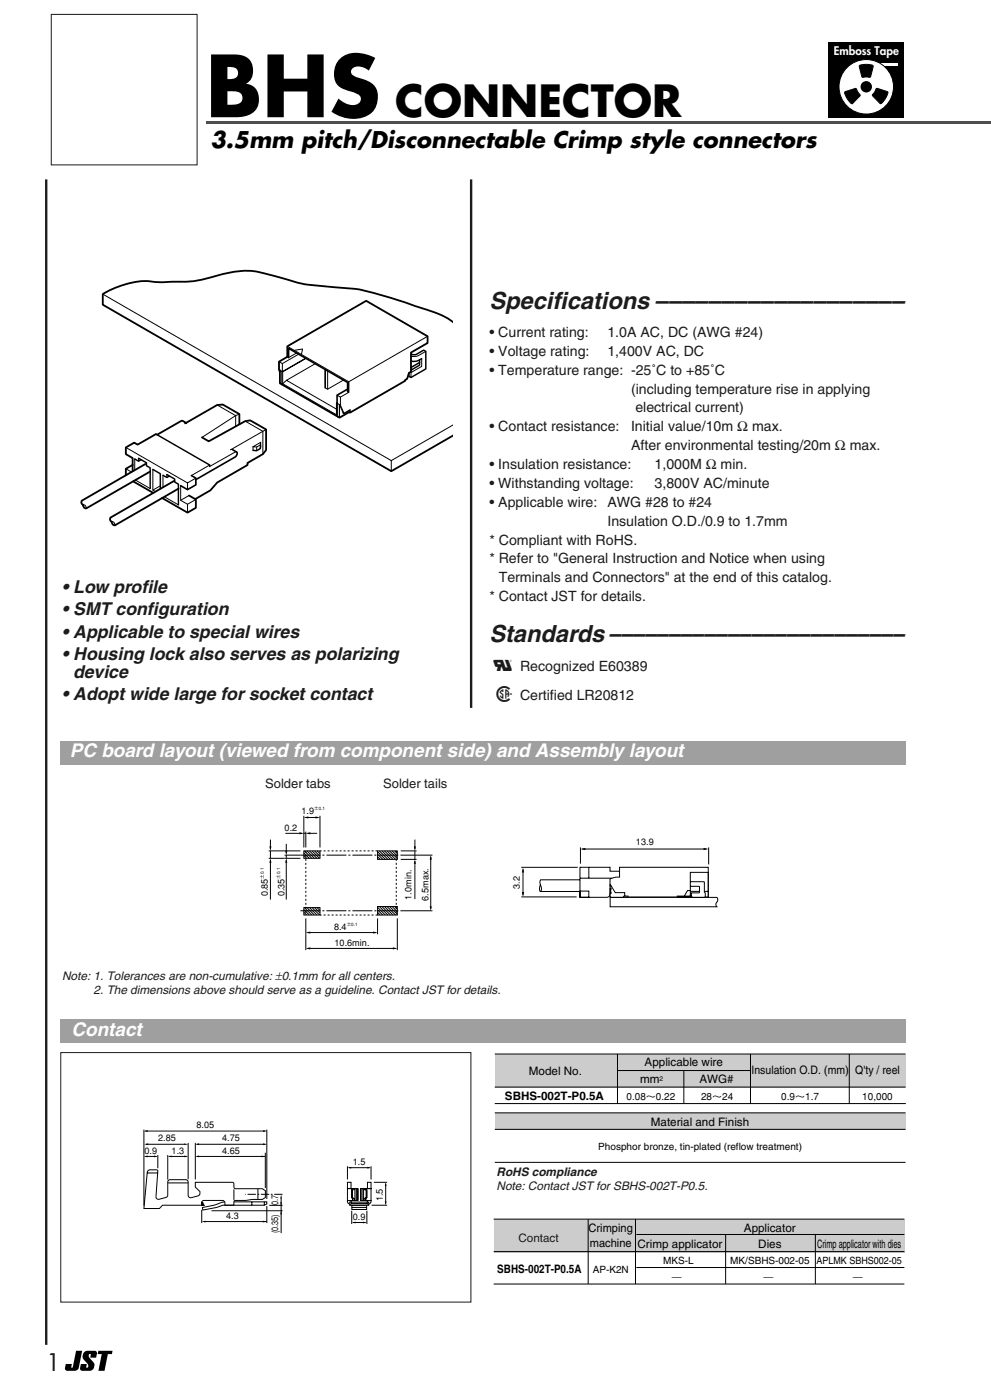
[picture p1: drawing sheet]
<svg xmlns="http://www.w3.org/2000/svg" width="210mm" height="297mm" viewBox="0 0 210 297" stroke-linecap="round" stroke-linejoin="round" font-family="sans-serif">
<path d="M16.1 286.3h1.3l-.7 3.6a.9 .9 0 0 1-1 .6h-1.5a.49 .49 0 0 1-.4-.6l.1-.8h1.3l-.1 .7h.2zM17.9 286.5l.6-.2h1.5a.49 .49 0 0 1 .5 .6l-.1 .8h-1.3l.1-.7a.48 .48 0 0 0-.5 .4 .48 .48 0 0 0 .4 .5 1.54 1.54 0 0 1 .5 2.4l-.6 .2h-1.6a.49 .49 0 0 1-.4-.6l.1-.8h1.3l-.1 .7a.48 .48 0 0 0 .5-.4 .48 .48 0 0 0-.4-.5 1.54 1.54 0 0 1-.5-2.4zM20.8 286.3h3l-.1 .7h-.9l-.7 3.5h-1.3l.8-3.5h-.9z" fill="#000"/>
<path d="M43.6 25.6h166.2v.6h-166.2z" fill="#4d4d4d"/>
<path d="M11.1 26.1h29v6.5h-29z" fill="#fff"/>
<path d="M175.5 8.9h16v16h-16z" fill="#000"/>
<path d="M185.2 13.3h5v.6h-5z" fill="#fff"/>
<circle cx="183.5" cy="18.4" r="5.8" fill="#fff" stroke="#000" stroke-width=".21"/>
<circle cx="183.5" cy="18.4" r="1.21" fill="#000"/>
<path d="M178.9 19.5l2.2-.8 .3 .2 .8 1.3-1.6 1.7a1.76 1.76 0 0 1-1.3-1.3zM182 13.9a3.8 3.8 0 0 1 2.9 0l-.5 2.3-.3 .2h-1.5zM185.6 18.8l2.3 .6a1.76 1.76 0 0 1-.6 1.8l-.2 .2a.63 .63 0 0 1-.7 .5l-1.6-1.7z" fill="#000" stroke="#000" stroke-width=".21"/>
<path d="M30.5 242.9h2.9v1.8h-2.9z" fill="#fff"/>
<g fill="none" stroke="#000" stroke-width=".21">
<path d="M35.5 250.7h4.4M49.5 254.7h7v.4l-.6 .3h-8.7l-1.3 .5-2.9 .5-.1-.5 2.6-.5 1.6-.7h.4M49.5 252.1v2.2M53.3 254.7v.7M54.6 251.9v2.3M56 254.7v.7M73.6 250.6h.8v1.3h-.8zM73.6 251.9h2.2v2.5h-2.2zM73.6 254.4a.59 .59 0 0 0 .6 .8M74.3 254.4l.1 .4 .4 .2M74.5 252.2h.1v1.6h-.1zM74.6 253.8l.6 .3h-.5"/>
<path d="M74.7 251.9l-.2 .3v1.6l.2 .6M75.2 251.9v2.5M75.2 252.1l-.6 .1M75.5 251.9v2.5M75.8 251.9v2.5M76.4 251.9h2.2v2.5h-2.2zM76.4 251.9v2.5M76.7 251.9v2.5M77 251.9v2.5M77 252.1l.5 .1M77.4 251.9l.3 .3v1.6l-.2 .6M77.5 252.2h.2v1.6h-.2z"/>
<path d="M77.5 253.8l-.5 .3h.5M77.8 250.6h.8v1.3h-.8zM77.8 254.4v.4l-.4 .2M78.6 254.4a.59 .59 0 0 1-.6 .8"/>
</g>
<path d="M74.1 254.7h4v.7h-4z" fill="#fff" stroke="#000" stroke-width=".21"/>
<g fill="none" stroke="#000" stroke-width=".21">
<path d="M30.5 239.4v16.1M30.8 239.7h25.4M56.5 239.4v14.7M30.8 245.1h2.3M33.4 244.8v2.8M35.5 244.8v5.2M35.8 245.1h3.8M39.9 242.2v7.7M41.4 242.2v7.8M41.7 242.5h14.5M42.7 256.4v2.8M56.2 244.3v7.5"/>
<path d="M73.6 247.2v2.8M73.9 247.5h4.4M74.4 254.7v.3M74.5 255.4h3.2v.9h-3.2zM74.5 255.9h3.2M77.8 255h-3.4l-.3 .4M77.8 254.7v.3M77.8 255l.3 .4M78.6 247.2v2.8M78.7 255.4h3.3M79.2 250.6h2.8M81.7 250.9v4.2"/>
</g>
<path d="M30.5 239.7l.8-.2v.4zM55.7 239.5l.8 .2-.8 .2zM30.5 245.1l.8-.2v.4zM32.6 244.9l.8 .2-.8 .2zM35.5 245.1l.8-.2v.4zM39.1 244.9l.8 .2-.8 .2zM41.4 242.5l.8-.2v.4zM55.7 242.3l.8 .2-.8 .2zM73.6 247.5l.8-.2v.3zM77.8 247.3l.8 .2-.8 .1zM81.7 250.6l.2 .7h-.4zM81.5 254.6h.4l-.2 .8z" fill="#000"/>
<path d="M74.6 245.3h3v1.7h-3z" fill="#fff"/>
<path d="M74.5 259.1l.8-.2v.4zM76.9 258.9l.8 .2-.8 .2z" fill="#000"/>
<path d="M74.5 256.6v2.8M74.8 259.1h2.6M77.7 256.6v2.8" fill="none" stroke="#000" stroke-width=".21"/>
<g fill="#fff">
<path d="M79.5 251.5h1.8v3h-1.8z"/>
<path d="M36.2 242.9h3v1.8h-3z"/>
</g>
<path d="M30.6 242.5l.8-.2v.4zM39 242.3l.8 .2-.8 .2zM41.4 245.1l.8-.2v.4zM55.4 244.9l.8 .2-.8 .2z" fill="#000"/>
<path d="M30.9 242.5h8.3M41.7 245.1h14.5" fill="none" stroke="#000" stroke-width=".21"/>
<path d="M46.9 242.9h4.1v1.8h-4.1z" fill="#fff"/>
<path d="M42.7 258.9l.8-.2v.4zM55.7 258.7l.8 .2-.8 .2zM59.5 256.6l.2 .8h-.3zM59.5 253.2l.2 .8h-.3zM59.4 254.8h.3l-.2 .8z" fill="#000"/>
<path d="M31.2 248.6h2.2M31.5 248l1.7-.1 .2 .1-.4 5.6a.53 .53 0 0 0 .7 .5l1.4-.3 .4-.3v-3l.3-.4 .2-.1 3.6 .1 .3 .4v2.8a.53 .53 0 0 0 .6 .5l1.5-.4a.7 .7 0 0 0 .3-.9l-.9-.9v-1h7.8l.3 .1 .1 1.1 .3 .1h5.7l.6 .4v1.5l-.6 .4-5.8 .2-.3 .3v.7h-1.9v-.8l-.5-.2h-3.9l-.4 .2-.1 .8h-8.3l-.6 .7h-3.3l.7-7.6zM42.7 254.9h.3v.5h-.3zM43 255.1l.3 .4h-.3zM43.2 258.9h13.3M44.8 256.6h15M56.5 255.6v3.6M57 255.4h2.8M59.5 253.9v7.4" fill="none" stroke="#000" stroke-width=".21"/>
<path d="M59.8 253.1h-7.8" fill="none" stroke="#000" stroke-width=".21" stroke-dasharray="1.8 .4 .4 .4" stroke-linecap="butt"/>
<path d="M12.9 223.1h86.8v52.8h-86.8z" fill="none" stroke="#231916" stroke-width=".21"/>
<g fill="#ccc">
<path d="M104.8 223.4h87v7h-87z"/>
<path d="M104.8 235.8h87v3.5h-87z"/>
</g>
<g fill="none" stroke="#000" stroke-width=".21">
<path d="M21.8 62.3l61.1 35.3 13-7.5M59.1 76.6l.7 .5M59.1 78.4l.8 .4M59.7 78.7v2.7M59.9 78.8v2.5l11.4 6.6M60.9 73.4l13 7.5v2.2l-.3-.1M62.4 74.2l1.7-.2-.3 1.1M62.8 74.8l-1.7 1-.2-.2M63.2 75.1l-3.4 2v1.7l4.9-2.9M64.8 76l-4.9 2.8M66.7 77.1l-6 3.5-.8 .7M69.4 78.6v3.9"/>
<path d="M86.9 78.9l.2 .1M89.3 76v1.6l-2.2 1.4v1M90.2 74.5a3.6 3.6 0 0 1-2.7 1h-.4M90.6 71.3l-16.7 9.6v2.2l-1.8 1.1v1.7l.8 1.7M26.7 99.3l1.1 .7M26.7 94.8l13 7.5 1.8-1M28.5 97.3v2.3M29.4 97.1v.6M32.4 99.5v4.4l.6 .3M44.4 98.5l-3.9 2.3M46 85.8l3.9 2.3v2.2M50.1 95.8h-.3l-5.4 3"/>
<path d="M50.7 87.8l-.8 .3-7.1 4.6M52 89.3l3.7 2.1v4.8M53.6 94.7l1.6-1-.1 .6-.7 .4zM53.6 94.7v.7M54.4 94.7v.8M55.1 94.3v.8M55.2 93.7v.8M56.4 91l-7.5 4.3h.4M60.7 80.6l10.6 6.1M71.3 85.4l.8 .5M71.4 83.7l.7 .5M71.5 85.5v2.8"/>
<path d="M72.7 87.5l-.8-1.7v2.7M72.7 80.5l-3.3 2-.5-.3M74 87v.3M74.2 86.9v.5M82.9 97.6v2.3M17.6 106.9a.69 .69 0 0 1 .7 .8M23.7 110.5a.69 .69 0 0 1 .6 .8M28.7 101.7l3.1 1.8M34 102.9l-1.6 1M34.5 100.7v2.5M34.8 105.3l3 1.7M35.3 100.6v.6"/>
<path d="M38.3 102.9v3.1l1.4 .9 1.8-1.1M39.7 102.3v1.5M39.7 106.9v1.7M40 105l-1.7 1M104.8 235.8h87M104.8 223.4h87M104.8 230.4h87M104.8 239.3h87M104.8 233.9h87.1M130.8 223.4v10.5M130.8 226.9h28.2M144.8 226.9v7"/>
<path d="M159 223.4v10.5M179.9 223.4v10.5M104.8 246.3h87"/>
</g>
<path d="M59.3 78.5v2.7l12.6 7.3 2.1-1.2 .2 .1 11.6-6.7v-.2l.4-.2 .4-1.3 .5-.2v-4.1l3.5-2v-1.4l-13-7.5-16.7 9.6v2.2l-1.8 1v1.8l.2 .4M95.9 68.2a20.8 20.8 0 0 0-7.2-3.1l-5.8-1.9a36.7 36.7 0 0 0-12.3-2.4l-1.1-.1a31.1 31.1 0 0 1-10-1.8l-2.4-.7a16.6 16.6 0 0 0-11.1 .2 24.3 24.3 0 0 1-9.6 1.3l-2.8 .1a17.3 17.3 0 0 0-11.8 2.5v2.3l61.1 35.3 13-7.5M28.1 98.5l-1.4 .8v1.4M30.8 98.3l-13.5 7.8a.54 .54 0 0 0 .3 .8 .7 .7 0 0 0 .7 .8l13.5-7.7M33 92l-3.9 2.2-.7-.4-1.7 1v1.4l1.4 .9v2.8M39.2 89.7l6.8-3.9 1.2-.1 3.5 2.1v2.1M39.4 89.6l-.7-.4h-.3l-5.1 2.9M42.8 92.7l1.4 .8 7.7-4.2 1.1-.2 3.4 1.9v4.4l-.7 .8-3.3 1.9v.4l-6.4 3.8-1.4 1.6-3.2 1.9M28.2 102l4.3 2.5M36.9 101.9l-13.5 7.8a.54 .54 0 0 0 .3 .8 .7 .7 0 0 0 .6 .8l13.5-7.8M40 105l1.5 .8v1.8l-1.8 1-5.4-3.1" fill="none" stroke="#000" stroke-width=".39"/>
<path d="M61.1 75.8v-2l12.5 7.2v2M68.9 78.3v3.9M49.3 95.3l.8 .5a.71 .71 0 0 1-.3 1.1l-8.3 4.7M71.4 85.4l-.1 2.5M73.6 82.5l-2.2 1.2v1.8M40.5 100.8l1 .5v1.4l-1.8 1.1-1.4-.9" fill="none" stroke="#000" stroke-width=".35"/>
<path d="M87.1 75l.9 .2 1.7-1 .5 .3v3.7l-3.1 1.8-.5-.3v-.6M88.9 76.3v1.1l-1.8 1M88.9 76.8l-1.9 1.1M89.3 76a2.5 2.5 0 0 1-2.2 .5M28.5 97.3l.9 .4 .5-.3M29.4 97.1l1.6 1v.6l.8 .5v4.3M32.4 99.5l1.6 .9v3.2M33 92l11.4 6.5v.3M55.2 94.5l-.1 .6-.7 .4-.8-.1M74.2 86.9l-1.3 .7-.2-.1M34.5 100.7l.8 .5 .5-.3M35.3 100.6l1.7 .9v.7l.8 .4v4.4" fill="none" stroke="#000" stroke-width=".31"/>
<path d="M10.9 3.1h30.9v31.8h-30.9z" fill="#fff"/>
<path d="M10.9 3.1h30.9v31.8h-30.9z" fill="none" stroke="#231916" stroke-width=".21"/>
<path d="M9.8 38v247M99.8 38v112" fill="none" stroke="#231916" stroke-width=".5"/>
<path d="M12.8 122h83v28h-83z" fill="#fff"/>
<g fill="none" stroke="#000" stroke-width=".21">
<path d="M64.4 180.7l1.1 1.2M64.4 181.3l.6 .6M64.4 192.8l1.1 1.1M64.4 193.3l.6 .6M64.4 180.3h3.4v1.6h-3.4zM64.4 192.3h3.4v1.6h-3.4zM64.5 180.3l1.5 1.6M64.5 192.3l1.5 1.6M65 180.3l1.6 1.6M65 192.3l1.6 1.6M65.5 180.3l1.6 1.6M65.5 192.3l1.6 1.6"/>
<path d="M66.1 180.3l1.6 1.6M66.1 192.3l1.6 1.6M66.6 180.3l1.2 1.2M66.6 192.3l1.2 1.2M67.2 180.3l.6 .6M67.2 192.3l.6 .6M80 180.3h4.2v1.8h-4.2zM80 192.1h4.2v1.8h-4.2zM80 180.5l1.6 1.6M80 181.6l.5 .5M80 181l1.1 1.1M80 192.3l1.6 1.6"/>
<path d="M80 193.3l.5 .6M80 192.8l1.1 1.1M80.4 180.3l1.8 1.8M80.4 192.1l1.8 1.8M80.9 180.3l1.8 1.8M80.9 192.1l1.8 1.8M81.4 180.3l1.8 1.8M81.4 192.1l1.8 1.8M82 180.3l1.8 1.8M82 192.1l1.8 1.8M82.5 180.3l1.7 1.7M82.5 192.1l1.7 1.7"/>
<path d="M83.1 180.3l1.1 1.1M83.1 192.1l1.1 1.1M83.6 180.3l.6 .6M83.6 192.1l.6 .6M84.9 193h6.7M84.9 181.2h6.7M91.2 181.6v11"/>
</g>
<path d="M64.8 180.3v13.6M80 180.3h-12.2M80 193.9h-12.2M83.9 180.3v13.6" fill="none" stroke="#000" stroke-width=".21" stroke-dasharray=".4 .4" stroke-linecap="butt"/>
<path d="M91.2 181.2l.3 1h-.5zM91 192.1h.5l-.3 .9z" fill="#000"/>
<g fill="#fff">
<path d="M60.4 174h3.6v2.1h-3.6z"/>
<path d="M62.9 170.6h6.3v2.1h-6.3z"/>
<path d="M69 195h6.3v2.1h-6.3z"/>
</g>
<g fill="#000">
<path d="M57.1 179.4h.4l-.2 .9zM63.4 176.4l1 .2-1 .2zM64.4 173.2l.9-.2v.5zM64.8 176.6l.9-.2v.4zM66.8 173l1 .2-1 .3zM87.7 179.4h.4l-.2 .9zM57.3 181.9l.2 .9h-.4zM60.4 180.3h.5l-.3 .9zM60.6 181.9l.3 .9h-.5zM64.8 197.6l.9-.2v.4zM79 197.4l1 .2-1 .2zM87.9 182.1l.2 1h-.4z"/>
<path d="M64.8 201l.9-.2v.4zM83.2 200.8l1 .2-1 .2z"/>
</g>
<g fill="none" stroke="#000" stroke-width=".21">
<path d="M57.3 177.9v2.1M60.4 176.6h3.6M60.6 178.8v2.1M64.4 172.9v6.7M64.4 176.6h.4M64.7 173.2h2.7M64.8 176.2v3.4M65.1 176.6h2.1M67.8 172.9v6.7M87.9 177.9v2.1M56.9 180.3h6.7M57.3 180.3v1.6"/>
<path d="M57.3 182.3v8.3M60.3 181.2h3.3M60.6 181.2v.7M60.6 182.3v8.3M63.6 181.9h-6.7M64.8 194.6v6.7M65.1 197.6h14.5M80 194.6v3.4M84.2 194.6v6.7M84.9 180.3h3.3M84.9 182.1h3.3M87.9 180.3v1.8"/>
<path d="M87.9 182.5v8M129.3 190.1l-.1-3.9 1.2-.3h.8v-2.1h18.8v6.3h-18M146.2 188.9h2M146.6 186.9v.9M149.2 188.9h.8M65.1 201h18.7"/>
</g>
<path d="M63.6 181.2h21.3M63.6 193h21.3" fill="none" stroke="#000" stroke-width=".21" stroke-dasharray="4.2 .4 .4 .4" stroke-linecap="butt"/>
<path d="M146.2 186.9h2.9l.1 2.2 .2 .2-.1 .8-2.5 .1-.3-.1-.1-.9h1.7l.1-1.2-.2-.2h-1.8z" fill="#fff"/>
<g fill="none" stroke="#000" stroke-width=".21">
<path d="M122.9 179.6v3.4M123.3 179.9h26.4M150.1 179.6v3.6M110.4 190.1h11.7M110.4 183.8h12M110.8 184.2v5.5M114.5 187.5l-.2 .7 .1 .7M122.8 188.8h1.9v1.4h-1.9zM122.9 186.4h-8.4a1.79 1.79 0 0 0 .2 1.7l-.2 .8h8.4M122.9 186.1h6.7M124.7 183.8v2.3M129.2 187.4l1.1 1.8h2v.7h.7v.2"/>
<path d="M129.2 187.4v.4l.2-.1M129.2 190.2h22.6a.82 .82 0 0 1-.1 1.2l.1 .8h-22.6zM129.2 188.2l.2 .1v1.1a.26 .26 0 0 1-.3-.2 .26 .26 0 0 1 .1-.3zM131.3 184.6h-2.1v-.8h-6.4v6.4h5.6a.71 .71 0 0 0 .8-.9M132.3 189.7l-.5 .5h-2.3l-.3-.3M146.2 186.9h2.9l.3 3.1-.3 .2-2.5-.1-.2-.3v-.6h1.7l.1-1.2-.2-.2h-1.8M146.2 189.9v-5h3.8v5.2M146.2 188.7h-.6l-.7 1.2M146.5 189.9h-3.1v.2h3.2"/>
</g>
<path d="M122.9 179.9l1.1-.2v.5zM110.5 189h.5l-.2 1.1zM110.8 183.9l.2 1h-.5zM149 179.7l1 .2-1 .3z" fill="#000"/>
<path d="M56.2 165h50.1v3.2h-50.1z" fill="#fff"/>
<path d="M104.6 258.4h87v7h-87z" fill="#ccc"/>
<path d="M104.6 258.4h87M124.6 258.4v13.7M134.6 258.4v13.7M104.6 265.2h87M104.6 272.1h87M134.8 268.6h56.8M134.8 261.6h56.8M153.7 261.7v10.4M172.7 261.7v10.4" fill="none" stroke="#000" stroke-width=".21"/>
<g fill="#9f9fa0">
<path d="M12.8 216h179v5h-179z"/>
<path d="M12.8 157h179v5h-179z"/>
</g>
<path d="M209.8 25.6l.1 .6z" fill="#4d4d4d"/>
<text font-size="17.6" x="43.6" y="24.8">BHS</text>
<text font-size="9.2" x="83.7" y="24.8">CONNECTOR</text>
<text font-size="7" fill="#231916" x="103.7" y="148.8">1</text>
<g font-size="5" fill="#231916">
<text x="103.7" y="65.4">Specifications –––––––––––––––––––</text>
<text x="103.7" y="136.1">Standards–––––––––––––––––––––––––</text>
<text x="9.8" y="290.5">1</text>
</g>
<text font-size="4.8" x="44.6" y="31.3">3.5mm pitch/Disconnectable Crimp style connectors</text>
<text font-size="4.7" fill="#231916" x="104.5" y="142.1">0</text>
<g font-size="4" fill="#fff">
<text x="14.8" y="160.5">PC board layout (viewed from component side) and Assembly layout</text>
<text x="15.2" y="219.5">Contact</text>
</g>
<g font-size="3.8" fill="#231916">
<text x="13.2" y="125.6">• Low profile</text>
<text x="13.2" y="130.4">• SMT configuration</text>
<text x="13.2" y="135.1">• Applicable to special wires</text>
<text x="13.2" y="139.8">• Housing lock also serves as polarizing</text>
<text x="15.5" y="143.6">device</text>
<text x="13.2" y="148.3">• Adopt wide large for socket contact</text>
</g>
<g font-size="3" fill="#231916">
<text x="103.7" y="71.4">• Current rating:</text>
<text x="128.7" y="71.4">1.0A AC, DC (AWG #24)</text>
<text x="103.7" y="75.4">• Voltage rating:</text>
<text x="128.7" y="75.4">1,400V AC, DC</text>
<text x="103.7" y="79.4">• Temperature range: -25˚C to +85˚C</text>
<text x="133.7" y="83.4">(including temperature rise in applying</text>
<text x="134.6" y="87.4">electrical current)</text>
<text x="103.7" y="91.4">• Contact resistance:</text>
<text x="133.7" y="95.4">After environmental testing/20m Ω max.</text>
<text x="133.7" y="91.4">Initial value/10m Ω max.</text>
<text x="103.7" y="99.4">• Insulation resistance:</text>
<text x="138.7" y="99.4">1,000M Ω min.</text>
<text x="103.7" y="103.4">• Withstanding voltage:</text>
<text x="103.7" y="107.4">• Applicable wire:</text>
<text x="128.7" y="107.4">AWG #28 to #24</text>
<text x="138.7" y="103.4">3,800V AC/minute</text>
<text x="128.7" y="111.4">Insulation O.D./0.9 to 1.7mm</text>
<text x="103.7" y="115.4">* Compliant with RoHS.</text>
<text x="103.7" y="119.4">* Refer to &quot;General Instruction and Notice when using</text>
<text x="105.6" y="123.4">Terminals and Connectors&quot; at the end of this catalog.</text>
<text x="103.7" y="127.4">* Contact JST for details.</text>
<text x="110.2" y="142.1">Recognized E60389</text>
<text x="110.2" y="148.2">Certified LR20812</text>
</g>
<g font-size="2.8" fill="#231916">
<text x="56.2" y="167">Solder tabs</text>
<text x="81.2" y="167">Solder tails</text>
</g>
<text font-size="2.5" fill="#fff" x="176.6" y="11.7">Emboss Tape</text>
<g font-size="2.5" fill="#231916">
<text x="13.2" y="207.6">Note: 1. Tolerances are non-cumulative: ±0.1mm for all centers.</text>
<text x="19.8" y="210.6">2. The dimensions above should serve as a guideline. Contact JST for details.</text>
<text x="105.2" y="249.1">RoHS compliance</text>
<text x="105.2" y="252.1">Note: Contact JST for SBHS-002T-P0.5.</text>
<text x="109.8" y="263.1">Contact</text>
</g>
<g font-size="2.5">
<text x="112" y="227.8">Model No.</text>
<text x="136.5" y="226">Applicable wire</text>
<text x="159.2" y="227.7">Insulation O.D. (mm)</text>
<text x="181.2" y="227.7">Q'ty / reel</text>
<text x="106.9" y="233.1">SBHS-002T-P0.5A</text>
<text x="135.6" y="229.5">mm</text>
<text x="148.1" y="229.5">AWG#</text>
<text x="137.8" y="238.5">Material and Finish</text>
<text x="124.7" y="261">Crimping</text>
<text x="157.6" y="261">Applicator</text>
<text x="105.3" y="269.8">SBHS-002T-P0.5A</text>
<text x="124.9" y="264.2">machine</text>
<text x="135" y="264.5">Crimp applicator</text>
<text x="160.6" y="264.5">Dies</text>
<text x="173.1" y="264.5">Crimp applicator with dies</text>
</g>
<g font-size="2.1">
<text x="132.7" y="233">0.08～0.22</text>
<text x="148.5" y="233">28～24</text>
<text x="165.5" y="233">0.9～1.7</text>
<text x="182.6" y="233">10,000</text>
<text x="126.7" y="243.7">Phosphor bronze, tin-plated (reflow treatment)</text>
<text x="125.5" y="269.8">AP-K2N</text>
<text x="140.4" y="267.9">MKS-L</text>
<text x="154.7" y="267.9">MK/SBHS-002-05</text>
<text x="172.9" y="267.9">APLMK SBHS002-05</text>
<text x="138.1" y="271.4">―</text>
<text x="161.7" y="271.4">―</text>
<text x="180.6" y="271.4">―</text>
</g>
<g font-size="1.9">
<text x="63.9" y="172.5">1.9</text>
<text x="60.3" y="176">0.2</text>
<text x="134.7" y="179.1">13.9</text>
<text x="56.8" y="190" transform="rotate(-90 56.8 190)">0.85</text>
<text x="60.2" y="190" transform="rotate(-90 60.2 190)">0.35</text>
<text x="87.1" y="190.7" transform="rotate(-90 87.1 190.7)">1.0min.</text>
<text x="90.8" y="190.9" transform="rotate(-90 90.8 190.9)">6.5max.</text>
<text x="110.1" y="188.4" transform="rotate(-90 110.1 188.4)">3.2</text>
<text x="70.8" y="197.1">8.4</text>
<text x="70.9" y="200.5">10.6min.</text>
<text x="41.6" y="239.1">8.05</text>
<text x="30.6" y="244.5">0.9</text>
<text x="33.5" y="241.9">2.85</text>
<text x="36.3" y="244.5">1.3</text>
<text x="47.1" y="241.9">4.75</text>
<text x="47.1" y="244.5">4.65</text>
<text x="74.7" y="246.9">1.5</text>
<text x="58.9" y="255.4" transform="rotate(-90 58.9 255.4)">0.7</text>
<text x="81.1" y="254.6" transform="rotate(-90 81.1 254.6)">1.5</text>
<text x="47.9" y="258.3">4.3</text>
<text x="58.9" y="261.4" transform="rotate(-90 58.9 261.4)">(0.35)</text>
<text x="74.7" y="258.4">0.9</text>
</g>
<text font-size="1.4" x="139.7" y="229">2</text>
<g font-size="1">
<text x="66.6" y="171.7">±0.1</text>
<text x="55.9" y="186.2" transform="rotate(-90 55.9 186.2)">±0.1</text>
<text x="59.3" y="186.2" transform="rotate(-90 59.3 186.2)">±0.1</text>
<text x="73.4" y="196.2">±0.1</text>
</g>
</svg>
